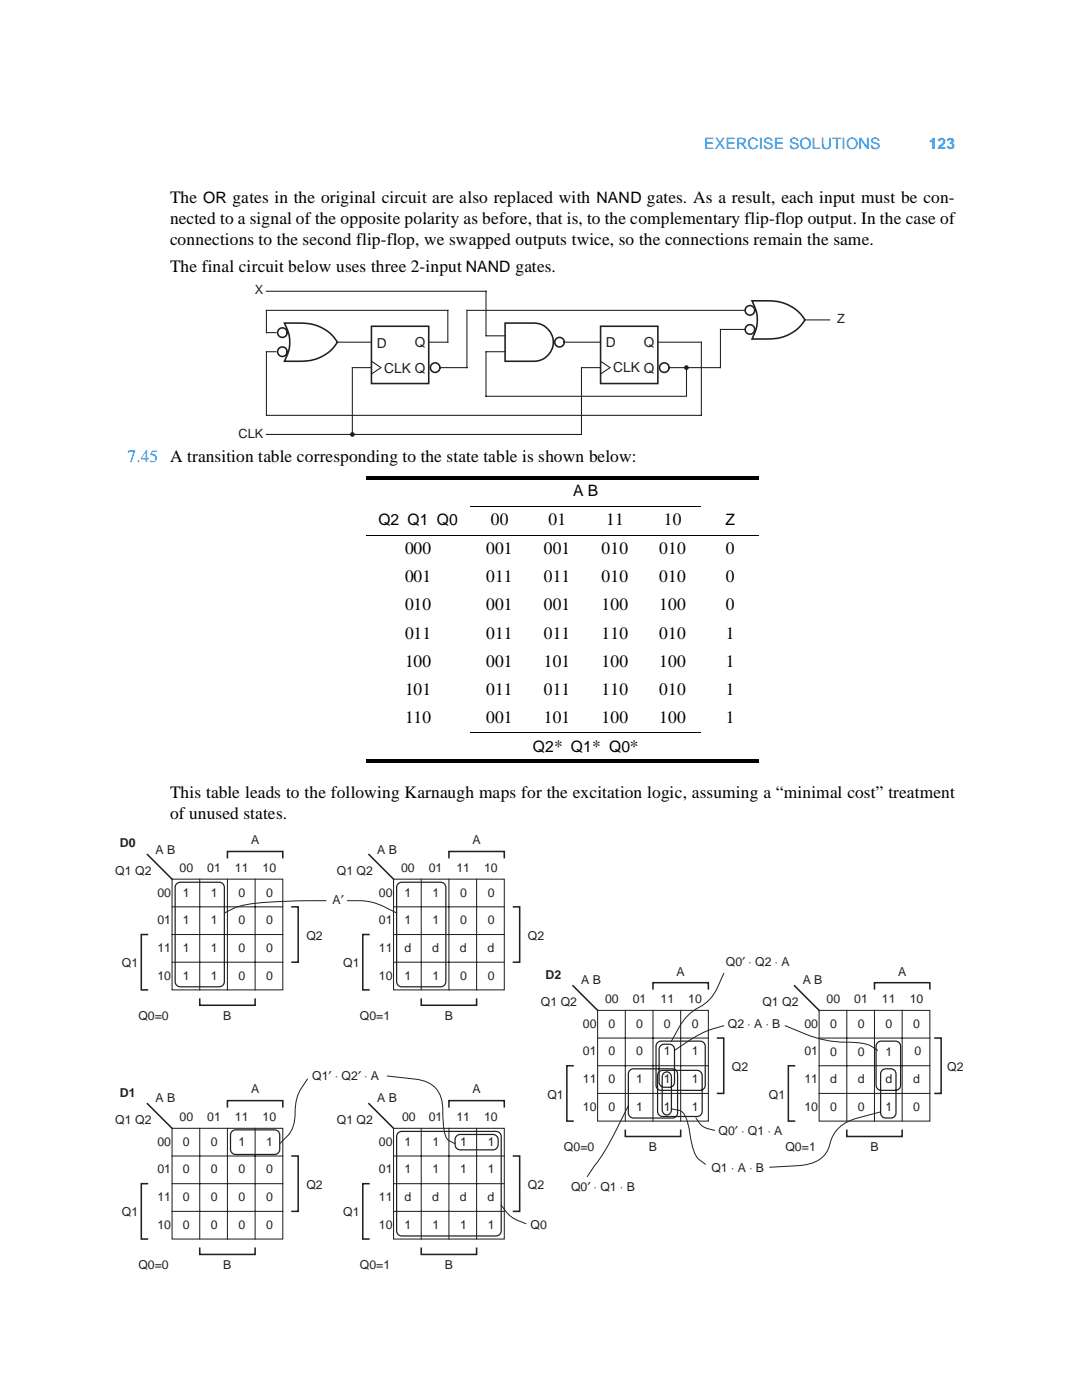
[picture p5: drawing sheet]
<svg xmlns="http://www.w3.org/2000/svg" width="216mm" height="279mm" viewBox="0 0 216 279" stroke-linecap="round" stroke-linejoin="round" font-family="sans-serif">
<g fill="#000">
<path d="M73 95.1h78.4v.7h-78.4z" fill-rule="evenodd"/>
<path d="M73 151.6h78.4v.7h-78.4z" fill-rule="evenodd"/>
</g>
<path d="M73 106.8h78.4M93.9 101.1h46M93.9 146.2h46" fill="none" stroke="#000" stroke-width=".2"/>
<path d="M47.5 56.2h121.2v31.8h-121.2z" fill-rule="evenodd" fill="#fff"/>
<path d="M93.2 61.9h56.3M143.8 65.7h5.7" fill="none" stroke="#231f20" stroke-width=".21"/>
<g fill="#fff" stroke="#231f20" stroke-width=".32">
<path d="M56.8 64.5a23.6 23.6 0 0 1 6.3 .5 7 7 0 0 1 4.2 3.4 8.7 8.7 0 0 1-8.4 3.7h-2.1a7.4 7.4 0 0 0 0-7.6z" fill-rule="evenodd"/>
<path d="M150.1 60a23.6 23.6 0 0 1 6.3 .5 7 7 0 0 1 4.2 3.4 8.7 8.7 0 0 1-8.4 3.8h-2.1a7.4 7.4 0 0 0 0-7.7z" fill-rule="evenodd"/>
<path d="M100.8 64.5h4.7a3.9 3.9 0 0 1 4.2 1.6 3.9 3.9 0 0 1-.1 4.5 4.2 4.2 0 0 1-4.1 1.5h-4.7z" fill-rule="evenodd"/>
</g>
<g fill="#fff" stroke="#231f20" stroke-width=".32">
<circle cx="56.3" cy="66.4" r=".95"/>
<circle cx="56.3" cy="70.2" r=".95"/>
<circle cx="149.6" cy="61.9" r=".95"/>
<circle cx="149.6" cy="65.7" r=".95"/>
<circle cx="111.6" cy="68.3" r=".95"/>
</g>
<path d="M53.2 58.1h43.8v8.9M67.1 68.3h7M70.3 73.4h3.8M85.5 68.3h3.9M87.5 73.4h5.7M93.2 61.9v11.5M97 67h3.8M112.9 68.3h14.6M133.2 73.4h10.6" fill="none" stroke="#231f20" stroke-width=".21"/>
<path d="M74.1 65.1h11.4v11.4h-11.4z" fill-rule="evenodd" fill="#fff" stroke="#231f20" stroke-width=".32"/>
<path d="M74.1 72.1l1.9 1.3-1.9 1.2" fill="none" stroke="#231f20" stroke-width=".21"/>
<circle cx="86.8" cy="73.4" r=".95" fill="#fff" stroke="#231f20" stroke-width=".32"/>
<path d="M55.1 66.4h-1.9v-4.5h36.2v6.4M139.9 68.3v14.6h-86.7v-12.7h1.9" fill="none" stroke="#231f20" stroke-width=".21"/>
<circle cx="70.3" cy="86.7" r=".48" fill="#231f20"/>
<path d="M97 70.2v8.9h39.8M97 70.2h3.8M116 73.4h3.8M131.3 68.3h8.6" fill="none" stroke="#231f20" stroke-width=".21"/>
<path d="M119.8 65.1h11.5v11.4h-11.5z" fill-rule="evenodd" fill="#fff" stroke="#231f20" stroke-width=".32"/>
<path d="M119.8 72.1l1.9 1.3-1.9 1.2" fill="none" stroke="#231f20" stroke-width=".21"/>
<circle cx="132.5" cy="73.4" r=".95" fill="#fff" stroke="#231f20" stroke-width=".32"/>
<path d="M137 73.4v5.7" fill="none" stroke="#231f20" stroke-width=".21"/>
<circle cx="137" cy="73.4" r=".48" fill="#231f20"/>
<path d="M70.3 73.4v13.3M116 73.4v13.3h-62.8M143.8 65.7v7.7M160.5 63.8h5.1" fill="none" stroke="#231f20" stroke-width=".21"/>
<path d="M22.8 166.1h169.7v87.8h-169.7z" fill-rule="evenodd" fill="#fff"/>
<path d="M78.5 175.5h22.1v22.1h-22.1z" fill="#fff" stroke="#231f20" stroke-width=".2"/>
<path d="M84.1 175.5v22.1M89.6 175.5v22.1M95.1 175.5v22.1M78.5 181h22.1M78.5 186.5h22.1M78.5 192h22.1" fill="none" stroke="#231f20" stroke-width=".2"/>
<path d="M73.6 170.5l4.9 5M89.6 171.2v-1.3h11v1.3M73.6 186.5h-1.2v11.1h1.2M84.1 199.4v1.2h11v-1.2M102.5 181h1.2v11h-1.2" fill="none" stroke="#231f20" stroke-width=".31"/>
<path d="M34.3 175.5h22.1v22.1h-22.1z" fill="#fff" stroke="#231f20" stroke-width=".2"/>
<path d="M39.9 175.5v22.1M45.4 175.5v22.1M50.9 175.5v22.1M34.3 181h22.1M34.3 186.5h22.1M34.3 192h22.1" fill="none" stroke="#231f20" stroke-width=".2"/>
<path d="M29.4 170.5l4.9 5M45.4 171.2v-1.3h11v1.3M29.4 186.5h-1.2v11.1h1.2M39.9 199.4v1.2h11v-1.2M58.3 181h1.2v11h-1.2" fill="none" stroke="#231f20" stroke-width=".31"/>
<path d="M78.5 225.2h22.1v22.1h-22.1z" fill="#fff" stroke="#231f20" stroke-width=".2"/>
<path d="M78.5 230.7h22.1M78.5 236.2h22.1M84.1 225.2v22.1M89.6 225.2v22.1M95.1 225.2v22.1M78.5 241.8h22.1" fill="none" stroke="#231f20" stroke-width=".2"/>
<path d="M73.6 236.2h-1.2v11.1h1.2M73.6 220.3l4.9 4.9M89.6 220.9v-1.2h11v1.2M102.5 230.7h1.2v11.1h-1.2" fill="none" stroke="#231f20" stroke-width=".31"/>
<path d="M34.3 225.2h22.1v22.1h-22.1z" fill="#fff" stroke="#231f20" stroke-width=".2"/>
<path d="M34.3 230.7h22.1M34.3 236.2h22.1M39.9 225.2v22.1M45.4 225.2v22.1M50.9 225.2v22.1M34.3 241.8h22.1" fill="none" stroke="#231f20" stroke-width=".2"/>
<path d="M29.4 236.2h-1.2v11.1h1.2M29.4 220.3l4.9 4.9M45.4 220.9v-1.2h11v1.2M58.3 230.7h1.2v11.1h-1.2M39.9 249.1v1.2h11v-1.2" fill="none" stroke="#231f20" stroke-width=".31"/>
<path d="M163.4 201.6h22.1v22.1h-22.1z" fill="#fff" stroke="#231f20" stroke-width=".2"/>
<path d="M163.4 207.2h22.1M163.4 212.7h22.1M163.4 218.2h22.1M169 201.6v22.1M174.5 201.6v22.1M180 201.6v22.1" fill="none" stroke="#231f20" stroke-width=".2"/>
<path d="M158.5 196.7l4.9 4.9M174.5 197.3v-1.2h11v1.2M158.5 212.7h-1.2v11h1.2M186.6 207.2h1.2v11h-1.2M169 225.6v1.2h11v-1.2" fill="none" stroke="#231f20" stroke-width=".31"/>
<path d="M119.2 201.6h22.1v22.1h-22.1z" fill="#fff" stroke="#231f20" stroke-width=".2"/>
<g fill="none" stroke="#231f20" stroke-width=".2">
<path d="M65 179.8l-8.5 .1a31.4 31.4 0 0 0-9.9 1.4l-1.8 .9M69.3 179.8a13.8 13.8 0 0 1 6 .6l3.8 1.8M144.4 194.3a17.6 17.6 0 0 1-2.3 4.6l-1.5 1.4a11.5 11.5 0 0 0-4.7 4.1l-1.9 3.4M61.3 215.4a10.2 10.2 0 0 0-2.4 7.6 6.7 6.7 0 0 1-3.1 5.3M77.3 214.7l5.5 .7a5.5 5.5 0 0 1 5.5 6.1l.2 3.5a3.9 3.9 0 0 0 1.1 2.6l1.2 .7M119.2 207.2h22.1M119.2 212.7h22.1M119.2 218.2h22.1M124.8 201.6v22.1M130.3 201.6v22.1M135.8 201.6v22.1M144.4 204.7l-2.1 .6a18.2 18.2 0 0 0-5 2.5l-2.7 1.8"/>
<path d="M156.7 204.7l4 1.6a23.5 23.5 0 0 0 10 1.8l1.6 .2a5.6 5.6 0 0 1 2.8 1.3M125.4 220.7l-2.5 4.9a37.9 37.9 0 0 1-4.3 7l-1.4 2.2M134 221.3l1.5 .3a3.2 3.2 0 0 1 1.8 2.7l.2 .9a13 13 0 0 0 1.7 5.9l1.5 1.2M138.9 223.1a4.1 4.1 0 0 0 3.7 2.5M175.7 221.9a20.8 20.8 0 0 0-7.2 2.4 6.9 6.9 0 0 0-3.1 4.8 5.8 5.8 0 0 1-5.2 3.4l-6.6 .4M100 240.5a7.6 7.6 0 0 0 4.9 3.7"/>
</g>
<path d="M114.3 196.7l4.9 4.9M130.3 197.3v-1.2h11v1.2M114.3 212.7h-1.2v11h1.2M143.2 207.2h1.2v11h-1.2M124.8 225.6v1.2h11v-1.2M84.1 249.1v1.2h11v-1.2" fill="none" stroke="#231f20" stroke-width=".31"/>
<path d="M35.3 176.4l.7-.3h7.7a1.02 1.02 0 0 1 1.1 1v18.8a1.02 1.02 0 0 1-1.1 1h-7.7a1.02 1.02 0 0 1-1-1v-18.8zM79.4 176.4l.8-.3h7.7a1.02 1.02 0 0 1 1.1 1v18.8a1.02 1.02 0 0 1-1.1 1h-7.7a1.02 1.02 0 0 1-1.1-1v-18.8zM125.7 213.6l.7-.3h7.8a1.02 1.02 0 0 1 1 1v7.8a1.02 1.02 0 0 1-1 1h-7.8a1.02 1.02 0 0 1-1-1v-7.8zM131.2 208.1l.7-.3h7.8a1.02 1.02 0 0 1 1 1v7.8a1.02 1.02 0 0 1-1 1h-7.8a1.02 1.02 0 0 1-1-1v-7.8zM131.5 213.9l.7-.3h6.9a1.02 1.02 0 0 1 1 1v7.2a1.02 1.02 0 0 1-1 1h-6.9a1.02 1.02 0 0 1-1-1v-7.2zM131.8 208.7a1.98 1.98 0 0 1 2.7 .3l.1 7a1.02 1.02 0 0 1-1 1h-1.1a1.02 1.02 0 0 1-1-1v-6.6zM132.4 214.2l.7-.3a.98 .98 0 0 1 .9 1v6.6a.98 .98 0 0 1-.9 1 .98 .98 0 0 1-1-1v-6.6zM175.1 208.1l.7-.3h2.9a1.02 1.02 0 0 1 1 1v7.8a1.02 1.02 0 0 1-1 1h-2.9a1.02 1.02 0 0 1-1-1v-7.8zM176 213.6a1.97 1.97 0 0 1 2.7 .3l.1 8.2a1.02 1.02 0 0 1-1 1h-1.1a1.02 1.02 0 0 1-1-1v-7.8zM46.3 225.8l.7-.3h7.8a1.02 1.02 0 0 1 1 1v2.9a1.02 1.02 0 0 1-1 1h-7.8a1.02 1.02 0 0 1-1-1v-2.9zM79.4 226.1l.8-.3h18.8a1.02 1.02 0 0 1 1 1v18.8a1.02 1.02 0 0 1-1 1.1h-18.8a1.02 1.02 0 0 1-1.1-1.1v-18.8zM91.1 226.7l.7-.3h6.6a1.02 1.02 0 0 1 1 1v1.1a1.02 1.02 0 0 1-1 1h-6.6a1.02 1.02 0 0 1-1-1v-1.1z" fill="none" stroke="#231f20" stroke-width=".25"/>
<path d="M79.4 222.4l.8-.3h7.7a1.24 1.24 0 0 1 1.1 1.2 1.24 1.24 0 0 1-1.1 1.3h-7.7a1.26 1.26 0 0 1-1.1-.9 1.26 1.26 0 0 1 .3-1.3zM79.4 248.2l.8-.3h7.7a1.24 1.24 0 0 1 1.1 1.2 1.24 1.24 0 0 1-1.1 1.2h-7.7a1.26 1.26 0 0 1-1.1-.8 1.26 1.26 0 0 1 .3-1.3z" fill="none" stroke="#fff" stroke-width=".41"/>
<g font-size="3.5">
<text x="33.9" y="40.5">The OR gates in the original circuit are also replaced with NAND gates. As a result, each input must be con-</text>
<text x="33.9" y="44.7">nected to a signal of the opposite polarity as before, that is, to the complementary flip-flop output. In the case of</text>
<text x="33.9" y="49">connections to the second flip-flop, we swapped outputs twice, so the connections remain the same.</text>
<text x="33.9" y="54.2">The final circuit below uses three 2-input NAND gates.</text>
<text x="97.9" y="104.8">00</text>
<text x="109.4" y="104.8">01</text>
<text x="121" y="104.8">11</text>
<text x="132.5" y="104.8">10</text>
<text x="80.8" y="110.5">000</text>
<text x="97" y="110.5">001</text>
<text x="108.5" y="110.5">001</text>
<text x="120" y="110.5">010</text>
<text x="131.5" y="110.5">010</text>
<text x="144.8" y="110.5">0</text>
<text x="80.8" y="116.2">001</text>
<text x="97" y="116.2">011</text>
<text x="108.5" y="116.2">011</text>
<text x="120" y="116.2">010</text>
<text x="131.5" y="116.2">010</text>
<text x="144.8" y="116.2">0</text>
<text x="80.8" y="121.8">010</text>
<text x="97" y="121.8">001</text>
<text x="108.5" y="121.8">001</text>
<text x="120" y="121.8">100</text>
<text x="131.5" y="121.8">100</text>
<text x="144.8" y="121.8">0</text>
<text x="80.8" y="127.5">011</text>
<text x="97" y="127.5">011</text>
<text x="108.5" y="127.5">011</text>
<text x="120" y="127.5">110</text>
<text x="131.5" y="127.5">010</text>
<text x="144.8" y="127.5">1</text>
<text x="80.8" y="133.1">100</text>
<text x="97" y="133.1">001</text>
<text x="108.5" y="133.1">101</text>
<text x="120" y="133.1">100</text>
<text x="131.5" y="133.1">100</text>
<text x="144.8" y="133.1">1</text>
<text x="80.8" y="138.7">101</text>
<text x="97" y="138.7">011</text>
<text x="108.5" y="138.7">011</text>
<text x="120" y="138.7">110</text>
<text x="131.5" y="138.7">010</text>
<text x="144.8" y="138.7">1</text>
<text x="80.8" y="144.4">110</text>
<text x="97" y="144.4">001</text>
<text x="108.5" y="144.4">101</text>
<text x="120" y="144.4">100</text>
<text x="131.5" y="144.4">100</text>
<text x="144.8" y="144.4">1</text>
<text x="33.9" y="159.2">This table leads to the following Karnaugh maps for the excitation logic, assuming a “minimal cost” treatment</text>
<text x="33.9" y="163.4">of unused states.</text>
</g>
<text font-size="3.5" fill="#0091ff" x="25.5" y="92.1">7.45 A transition table corresponding to the state table is shown below:</text>
<g font-size="3.1" fill="#0091ff">
<text x="140.5" y="29.7">EXERCISE SOLUTIONS</text>
<text x="185.3" y="29.7">123</text>
</g>
<g font-size="3.1">
<text x="114.4" y="99">A B</text>
<text x="75.5" y="104.7">Q2 Q1 Q0</text>
<text x="144.8" y="104.7">Z</text>
<text x="106.3" y="150.1">Q2* Q1* Q0*</text>
</g>
<g font-size="2.8" fill="#231f20">
<text x="75.2" y="69.5">D</text>
<text x="82.7" y="69.3">Q</text>
<text x="120.9" y="69.2">D</text>
<text x="128.5" y="69.3">Q</text>
<text x="76.7" y="74.5">CLK Q</text>
<text x="122.4" y="74.3">CLK Q</text>
</g>
<g font-size="2.5" fill="#231f20">
<text x="50.8" y="58.8">X</text>
<text x="167" y="64.5">Z</text>
<text x="47.6" y="87.3">CLK</text>
<text x="23.9" y="169.1">D0</text>
<text x="31.1" y="170.4">A B</text>
<text x="50.1" y="168.5">A</text>
<text x="75.3" y="170.4">A B</text>
<text x="94.3" y="168.5">A</text>
<text x="23" y="174.6">Q1 Q2</text>
<text x="31.4" y="178.9">00</text>
<text x="35.8" y="174">00</text>
<text x="36.5" y="178.9">1</text>
<text x="41.4" y="174">01</text>
<text x="42" y="178.9">1</text>
<text x="46.9" y="174">11</text>
<text x="47.6" y="178.9">0</text>
<text x="52.4" y="174">10</text>
<text x="53.1" y="178.9">0</text>
<text x="67.2" y="174.6">Q1 Q2</text>
<text x="75.6" y="178.9">00</text>
<text x="80" y="174">00</text>
<text x="80.7" y="178.9">1</text>
<text x="85.6" y="174">01</text>
<text x="86.3" y="178.9">1</text>
<text x="91.1" y="174">11</text>
<text x="91.8" y="178.9">0</text>
<text x="96.6" y="174">10</text>
<text x="97.3" y="178.9">0</text>
<text x="31.4" y="184.5">01</text>
<text x="36.5" y="184.5">1</text>
<text x="42" y="184.5">1</text>
<text x="47.6" y="184.5">0</text>
<text x="53.1" y="184.5">0</text>
<text x="66.4" y="180.5">A′</text>
<text x="75.6" y="184.5">01</text>
<text x="80.7" y="184.5">1</text>
<text x="86.3" y="184.5">1</text>
<text x="91.8" y="184.5">0</text>
<text x="97.3" y="184.5">0</text>
<text x="31.4" y="190">11</text>
<text x="36.5" y="190">1</text>
<text x="42" y="190">1</text>
<text x="47.6" y="190">0</text>
<text x="53.1" y="190">0</text>
<text x="61.1" y="187.5">Q2</text>
<text x="75.6" y="190">11</text>
<text x="80.7" y="190">d</text>
<text x="86.2" y="190">d</text>
<text x="91.8" y="190">d</text>
<text x="97.3" y="190">d</text>
<text x="105.3" y="187.5">Q2</text>
<text x="24.3" y="193.1">Q1</text>
<text x="31.4" y="195.5">10</text>
<text x="36.5" y="195.5">1</text>
<text x="42" y="195.5">1</text>
<text x="47.6" y="195.5">0</text>
<text x="53.1" y="195.5">0</text>
<text x="68.5" y="193.1">Q1</text>
<text x="75.6" y="195.5">10</text>
<text x="80.7" y="195.5">1</text>
<text x="86.3" y="195.5">1</text>
<text x="91.8" y="195.5">0</text>
<text x="97.3" y="195.5">0</text>
<text x="108.8" y="195.3">D2</text>
<text x="116" y="196.4">A B</text>
<text x="135" y="194.7">A</text>
<text x="144.8" y="192.8">Q0′ ⋅ Q2 ⋅ A</text>
<text x="160.2" y="196.4">A B</text>
<text x="179.2" y="194.7">A</text>
<text x="27.6" y="203.5">Q0=0</text>
<text x="44.6" y="203.5">B</text>
<text x="71.8" y="203.5">Q0=1</text>
<text x="88.8" y="203.5">B</text>
<text x="107.9" y="200.8">Q1 Q2</text>
<text x="120.7" y="200.2">00</text>
<text x="126.3" y="200.2">01</text>
<text x="131.8" y="200.2">11</text>
<text x="137.3" y="200.2">10</text>
<text x="152.1" y="200.8">Q1 Q2</text>
<text x="164.9" y="200.2">00</text>
<text x="170.5" y="200.2">01</text>
<text x="176" y="200.2">11</text>
<text x="181.5" y="200.2">10</text>
<text x="116.3" y="205.1">00</text>
<text x="121.4" y="205.1">0</text>
<text x="127" y="205.1">0</text>
<text x="132.5" y="205.1">0</text>
<text x="138" y="205.1">0</text>
<text x="145.2" y="205.2">Q2 ⋅ A ⋅ B</text>
<text x="160.5" y="205.1">00</text>
<text x="165.7" y="205.1">0</text>
<text x="171.2" y="205.1">0</text>
<text x="176.7" y="205.1">0</text>
<text x="182.2" y="205.1">0</text>
<text x="62.3" y="215.5">Q1′ ⋅ Q2′ ⋅ A</text>
<text x="116.3" y="210.6">01</text>
<text x="121.4" y="210.6">0</text>
<text x="127" y="210.6">0</text>
<text x="132.5" y="210.6">1</text>
<text x="138" y="210.6">1</text>
<text x="146.1" y="213.7">Q2</text>
<text x="160.5" y="210.6">01</text>
<text x="165.7" y="210.7">0</text>
<text x="171.2" y="210.7">0</text>
<text x="176.7" y="210.7">1</text>
<text x="182.4" y="210.5">0</text>
<text x="189" y="213.7">Q2</text>
<text x="23.9" y="218.8">D1</text>
<text x="31.1" y="220">A B</text>
<text x="50.1" y="218.2">A</text>
<text x="75.3" y="220">A B</text>
<text x="94.3" y="218.2">A</text>
<text x="109.2" y="219.2">Q1</text>
<text x="116.3" y="216.2">11</text>
<text x="116.3" y="221.7">10</text>
<text x="121.4" y="216.2">0</text>
<text x="121.4" y="221.7">0</text>
<text x="127" y="216.2">1</text>
<text x="127" y="221.7">1</text>
<text x="132.5" y="216.2">1</text>
<text x="132.5" y="221.7">1</text>
<text x="138" y="216.2">1</text>
<text x="138" y="221.7">1</text>
<text x="153.4" y="219.2">Q1</text>
<text x="160.5" y="216.2">11</text>
<text x="160.5" y="221.7">10</text>
<text x="165.6" y="216.2">d</text>
<text x="165.7" y="221.7">0</text>
<text x="171.2" y="216.2">d</text>
<text x="171.2" y="221.7">0</text>
<text x="176.7" y="216.2">d</text>
<text x="176.7" y="221.7">1</text>
<text x="182.2" y="216.2">d</text>
<text x="182.2" y="221.7">0</text>
<text x="23" y="224.4">Q1 Q2</text>
<text x="35.8" y="223.7">00</text>
<text x="41.4" y="223.7">01</text>
<text x="46.9" y="223.7">11</text>
<text x="52.4" y="223.7">10</text>
<text x="67.2" y="224.4">Q1 Q2</text>
<text x="80.2" y="223.6">00</text>
<text x="85.6" y="223.7">01</text>
<text x="91.1" y="223.7">11</text>
<text x="96.6" y="223.7">10</text>
<text x="143.4" y="226.6">Q0′ ⋅ Q1 ⋅ A</text>
<text x="31.4" y="228.7">00</text>
<text x="36.5" y="228.7">0</text>
<text x="42" y="228.7">0</text>
<text x="47.6" y="228.7">1</text>
<text x="53.1" y="228.7">1</text>
<text x="75.6" y="228.7">00</text>
<text x="80.7" y="228.7">1</text>
<text x="86.3" y="228.7">1</text>
<text x="91.8" y="228.7">1</text>
<text x="97.3" y="228.7">1</text>
<text x="112.5" y="229.7">Q0=0</text>
<text x="129.5" y="229.7">B</text>
<text x="142" y="233.8">Q1 ⋅ A ⋅ B</text>
<text x="156.7" y="229.7">Q0=1</text>
<text x="173.7" y="229.7">B</text>
<text x="31.4" y="234.2">01</text>
<text x="31.4" y="239.7">11</text>
<text x="36.5" y="234.2">0</text>
<text x="36.5" y="239.7">0</text>
<text x="42" y="234.2">0</text>
<text x="42" y="239.7">0</text>
<text x="47.6" y="234.2">0</text>
<text x="47.6" y="239.7">0</text>
<text x="53.1" y="234.2">0</text>
<text x="53.1" y="239.7">0</text>
<text x="61.1" y="237.3">Q2</text>
<text x="75.6" y="234.2">01</text>
<text x="75.6" y="239.7">11</text>
<text x="80.7" y="239.7">d</text>
<text x="80.7" y="234.2">1</text>
<text x="86.2" y="239.7">d</text>
<text x="86.3" y="234.2">1</text>
<text x="91.8" y="239.7">d</text>
<text x="91.8" y="234.2">1</text>
<text x="97.3" y="239.7">d</text>
<text x="97.3" y="234.2">1</text>
<text x="105.3" y="237.3">Q2</text>
<text x="113.9" y="237.7">Q0′ ⋅ Q1 ⋅ B</text>
<text x="24.3" y="242.8">Q1</text>
<text x="31.4" y="245.2">10</text>
<text x="36.5" y="245.2">0</text>
<text x="42" y="245.2">0</text>
<text x="47.6" y="245.2">0</text>
<text x="53.1" y="245.2">0</text>
<text x="68.5" y="242.8">Q1</text>
<text x="75.6" y="245.2">10</text>
<text x="80.7" y="245.2">1</text>
<text x="86.3" y="245.2">1</text>
<text x="91.8" y="245.2">1</text>
<text x="97.3" y="245.2">1</text>
<text x="105.8" y="245.2">Q0</text>
<text x="27.6" y="253.2">Q0=0</text>
<text x="44.6" y="253.2">B</text>
<text x="71.8" y="253.2">Q0=1</text>
<text x="88.8" y="253.2">B</text>
</g>
</svg>
